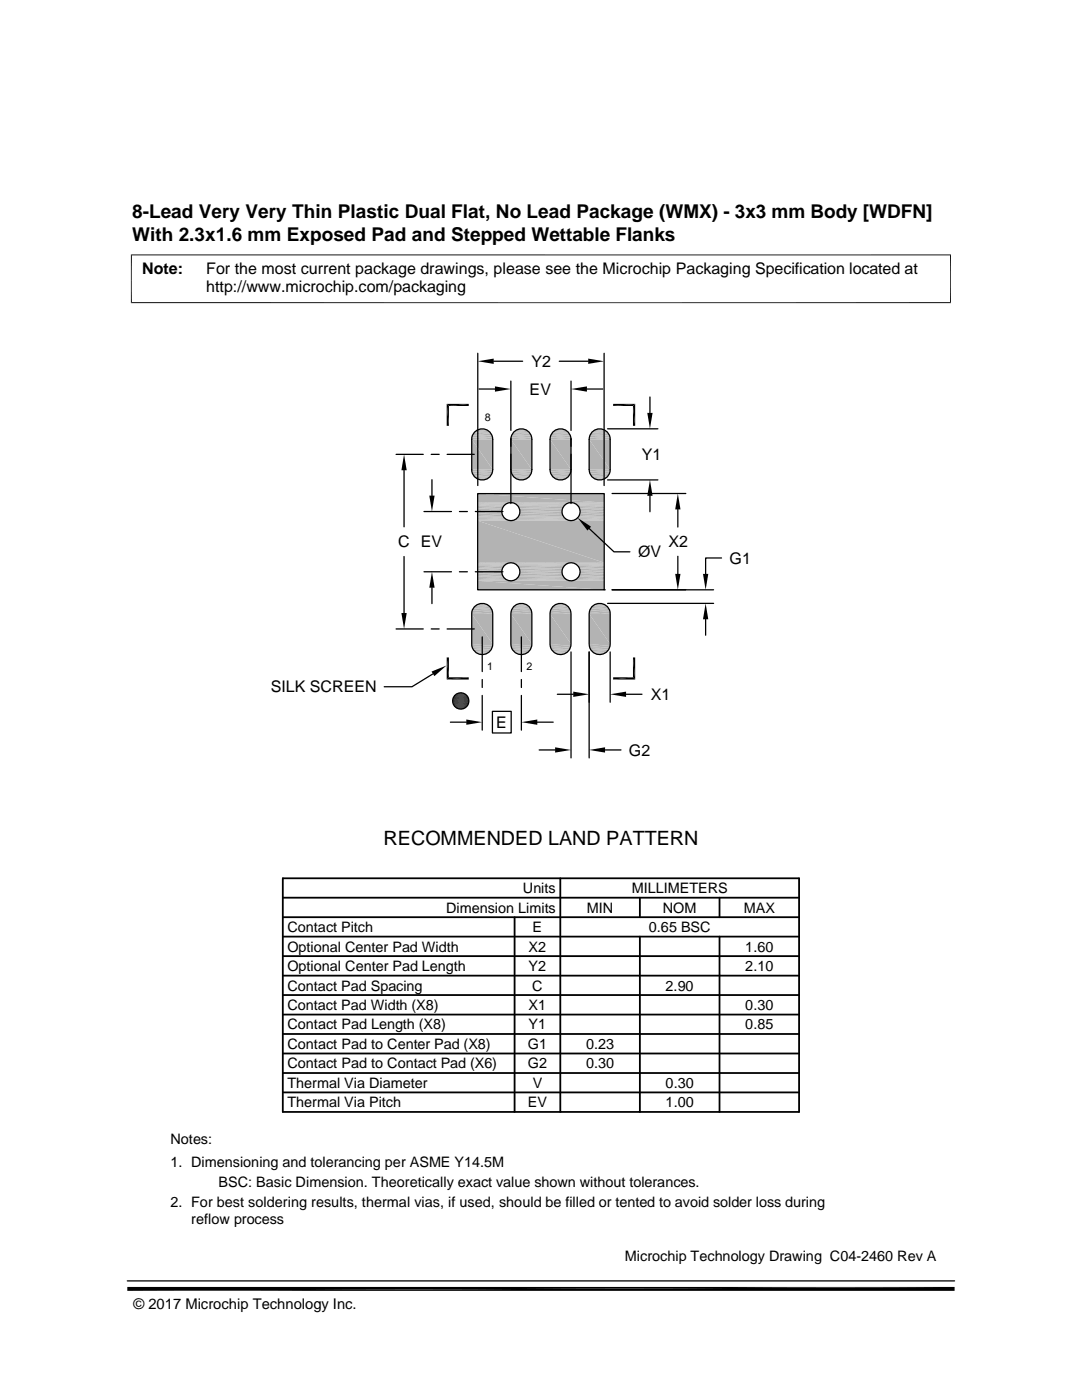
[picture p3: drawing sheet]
<svg xmlns="http://www.w3.org/2000/svg" width="216mm" height="279mm" viewBox="0 0 216 279" stroke-linecap="round" stroke-linejoin="round" font-family="sans-serif">
<g fill="#b3b3b3">
<path d="M119.1 85.7h1.1z"/>
<path d="M119.5 85.6l.7 .1z"/>
<path d="M111.3 85.7h1.1z"/>
<path d="M111.7 85.6l.7 .1z"/>
<path d="M103.5 85.7h1.1z"/>
<path d="M103.8 85.6l.8 .1z"/>
<path d="M95.7 85.7h1.1z"/>
<path d="M96 85.6l.8 .1z"/>
<path d="M118.7 85.8l.4-.1 1.5 .1z"/>
<path d="M119.1 85.7h1.1l.4 .1z"/>
<path d="M110.9 85.8l.4-.1 1.5 .1z"/>
<path d="M111.3 85.7h1.1l.4 .1z"/>
<path d="M103.1 85.8l.4-.1 1.5 .1z"/>
<path d="M103.5 85.7h1.1l.4 .1z"/>
<path d="M95.3 85.8l.4-.1 1.5 .1z"/>
<path d="M95.7 85.7h1.1l.4 .1z"/>
</g>
<path d="M95 85.9h2.5M102.8 85.9h2.5M110.6 85.9h2.5M118.4 85.9h2.5" fill="none" stroke="#b3b3b3" stroke-width=".21"/>
<path d="M94.7 86.1h3.1M102.5 86.1h3.1M110.3 86.1h3.1M118.1 86.1h3.1" fill="none" stroke="#b3b3b3" stroke-width=".25"/>
<path d="M94.4 86.4h3.6M102.3 86.4h3.5M110.1 86.4h3.5M117.9 86.4h3.6" fill="none" stroke="#b3b3b3" stroke-width=".32"/>
<path d="M94.3 86.8h3.9M102.1 86.8h3.9M109.9 86.8h3.9M117.7 86.8h3.9" fill="none" stroke="#b3b3b3" stroke-width=".34"/>
<path d="M94.1 87.5h4.2M94.1 87.1h4.2M101.9 87.5h4.2M102 87.1h4.1M109.7 87.5h4.2M109.8 87.1h4.1M117.6 87.5h4.2M117.6 87.1h4.1" fill="none" stroke="#b3b3b3" stroke-width=".38"/>
<g fill="#b3b3b3">
<path d="M117.6 87.7l4.2 6h-4.2z"/>
<path d="M117.6 87.7h4.2v6z"/>
<path d="M109.7 87.7l4.2 6h-4.2z"/>
<path d="M109.7 87.7h4.2v6z"/>
<path d="M101.9 87.7l4.2 6h-4.2z"/>
<path d="M101.9 87.7h4.2v6z"/>
<path d="M94.1 87.7l4.2 6h-4.2z"/>
<path d="M94.1 87.7h4.2v6z"/>
</g>
<path d="M94.1 93.9h4.2M101.9 93.9h4.2M109.7 93.9h4.2M117.6 93.9h4.2" fill="none" stroke="#b3b3b3" stroke-width=".38"/>
<path d="M94.1 94.3h4.2M94.3 94.6h3.9M102 94.3h4.1M102.1 94.6h3.9M109.8 94.3h4.1M109.9 94.6h3.9M117.6 94.3h4.1M117.7 94.6h3.9" fill="none" stroke="#b3b3b3" stroke-width=".36"/>
<path d="M94.4 95h3.6M102.3 95h3.5M110.1 95h3.5M117.9 95h3.6" fill="none" stroke="#b3b3b3" stroke-width=".3"/>
<path d="M94.7 95.2h3.1M102.5 95.2h3.1M110.3 95.2h3.1M118.1 95.2h3.1" fill="none" stroke="#b3b3b3" stroke-width=".28"/>
<path d="M95 95.5h2.5M102.8 95.5h2.5M110.6 95.5h2.5M118.4 95.5h2.5" fill="none" stroke="#b3b3b3" stroke-width=".2"/>
<g fill="#b3b3b3">
<path d="M118.7 95.6l1.5 .1h-1.1z"/>
<path d="M118.7 95.6h1.9l-.4 .1z"/>
<path d="M110.9 95.6l1.5 .1h-1.1z"/>
<path d="M110.9 95.6h1.9l-.4 .1z"/>
<path d="M103.1 95.6l1.5 .1h-1.1z"/>
<path d="M103.1 95.6h1.9l-.4 .1z"/>
<path d="M95.3 95.6l1.5 .1h-1.1z"/>
<path d="M95.3 95.6h1.9l-.4 .1z"/>
<path d="M119.1 95.7l.7 .1z"/>
<path d="M119.1 95.7h1.1z"/>
<path d="M111.3 95.7l.7 .1z"/>
<path d="M111.3 95.7h1.1z"/>
<path d="M103.5 95.7l.7 .1z"/>
<path d="M103.5 95.7h1.1z"/>
<path d="M95.7 95.7l.7 .1z"/>
<path d="M95.7 95.7h1.1z"/>
<path d="M119.1 120.5h1.1z"/>
<path d="M119.5 120.4l.7 .1z"/>
<path d="M111.3 120.5h1.1z"/>
<path d="M111.7 120.4l.7 .1z"/>
<path d="M103.5 120.5h1.1z"/>
<path d="M103.8 120.4l.8 .1z"/>
<path d="M95.7 120.5h1.1z"/>
<path d="M96 120.4l.8 .1z"/>
<path d="M118.7 120.6l.4-.1 1.5 .1z"/>
<path d="M119.1 120.5h1.1l.4 .1z"/>
<path d="M110.9 120.6l.4-.1 1.5 .1z"/>
<path d="M111.3 120.5h1.1l.4 .1z"/>
<path d="M103.1 120.6l.4-.1 1.5 .1z"/>
<path d="M103.5 120.5h1.1l.4 .1z"/>
<path d="M95.3 120.6l.4-.1 1.5 .1z"/>
<path d="M95.7 120.5h1.1l.4 .1z"/>
</g>
<path d="M95 120.7h2.5M102.8 120.7h2.5M110.6 120.7h2.5M118.4 120.7h2.5" fill="none" stroke="#b3b3b3" stroke-width=".2"/>
<path d="M94.7 121h3.1M102.5 121h3.1M110.3 121h3.1M118.1 121h3.1" fill="none" stroke="#b3b3b3" stroke-width=".28"/>
<path d="M94.4 121.3h3.6M102.3 121.3h3.5M110.1 121.3h3.5M117.9 121.3h3.6" fill="none" stroke="#b3b3b3" stroke-width=".3"/>
<path d="M94.1 122h4.2M94.3 121.6h3.9M102 122h4.1M102.1 121.6h3.9M109.8 122h4.1M109.9 121.6h3.9M117.6 122h4.1M117.7 121.6h3.9" fill="none" stroke="#b3b3b3" stroke-width=".36"/>
<path d="M94.1 122.3h4.2M101.9 122.3h4.2M109.7 122.3h4.2M117.6 122.3h4.2" fill="none" stroke="#b3b3b3" stroke-width=".38"/>
<g fill="#b3b3b3">
<path d="M117.6 122.5l4.2 6h-4.2z"/>
<path d="M117.6 122.5h4.2v6z"/>
<path d="M109.7 122.5l4.2 6h-4.2z"/>
<path d="M109.7 122.5h4.2v6z"/>
<path d="M101.9 122.5l4.2 6h-4.2z"/>
<path d="M101.9 122.5h4.2v6z"/>
<path d="M94.1 122.5l4.2 6h-4.2z"/>
<path d="M94.1 122.5h4.2v6z"/>
</g>
<path d="M94.1 128.7h4.2M94.1 129.1h4.2M101.9 128.7h4.2M102 129.1h4.1M109.7 128.7h4.2M109.8 129.1h4.1M117.6 128.7h4.2M117.6 129.1h4.1" fill="none" stroke="#b3b3b3" stroke-width=".38"/>
<path d="M94.3 129.5h3.9M102.1 129.5h3.9M109.9 129.5h3.9M117.7 129.5h3.9" fill="none" stroke="#b3b3b3" stroke-width=".34"/>
<path d="M94.4 129.8h3.6M102.3 129.8h3.5M110.1 129.8h3.5M117.9 129.8h3.6" fill="none" stroke="#b3b3b3" stroke-width=".32"/>
<path d="M94.7 130.1h3.1M102.5 130.1h3.1M110.3 130.1h3.1M118.1 130.1h3.1" fill="none" stroke="#b3b3b3" stroke-width=".25"/>
<path d="M95 130.3h2.5M102.8 130.3h2.5M110.6 130.3h2.5M118.4 130.3h2.5" fill="none" stroke="#b3b3b3" stroke-width=".21"/>
<g fill="#b3b3b3">
<path d="M118.7 130.4l1.5 .2h-1.1z"/>
<path d="M118.7 130.4h1.9l-.4 .2z"/>
<path d="M110.9 130.4l1.5 .2h-1.1z"/>
<path d="M110.9 130.4h1.9l-.4 .2z"/>
<path d="M103.1 130.4l1.5 .2h-1.1z"/>
<path d="M103.1 130.4h1.9l-.4 .2z"/>
<path d="M95.3 130.4l1.5 .2h-1.1z"/>
<path d="M95.3 130.4h1.9l-.4 .2z"/>
<path d="M119.1 130.6h.7z"/>
<path d="M119.1 130.6h1.1z"/>
<path d="M111.3 130.6h.7z"/>
<path d="M111.3 130.6h1.1z"/>
<path d="M103.5 130.6h.7z"/>
<path d="M103.5 130.6h1.1z"/>
<path d="M95.7 130.6h.7z"/>
<path d="M95.7 130.6h1.1z"/>
<path d="M95.3 98.5l25.3 1.8h-25.3z"/>
<path d="M95.3 98.5h25.3v1.8z"/>
</g>
<g fill="none" stroke="#b3b3b3" stroke-width=".2">
<path d="M95.3 100.3h6.5M95.3 100.4h6.1M95.3 100.6h5.8M95.3 103.6h5.8M95.3 103.8h6.1M95.3 103.9h6.5M102.1 103.9h11.7M102.1 100.3h11.7M102.4 103.8h11.1M102.4 100.4h11.1M102.7 103.6h10.4M102.7 100.6h10.4"/>
<path d="M114.1 100.3h6.5M114.1 103.9h6.5M114.4 103.8h6.2M114.4 100.4h6.2M114.7 103.6h5.9M114.7 100.6h5.9"/>
</g>
<path d="M95.3 100.8h5.5M103 100.8h9.9M115 100.8h5.6" fill="none" stroke="#b3b3b3" stroke-width=".21"/>
<path d="M95.3 101h5.3M103.3 101h9.3M115.3 101h5.3" fill="none" stroke="#b3b3b3" stroke-width=".28"/>
<path d="M95.3 101.3h5.1M95.3 102.9h5.1M103.5 101.3h8.9M103.5 102.9h8.9M115.5 101.3h5.1M115.5 102.9h5.1" fill="none" stroke="#b3b3b3" stroke-width=".3"/>
<path d="M95.3 101.6h4.9M95.3 102.3h4.9M103.6 101.6h8.7M103.7 102.3h8.5M115.6 101.6h5M115.7 102.3h4.9" fill="none" stroke="#b3b3b3" stroke-width=".32"/>
<path d="M95.3 101.9h4.9M95.3 102.6h4.9M103.6 102.6h8.7M103.7 101.9h8.5M115.6 102.6h5M115.7 101.9h4.9" fill="none" stroke="#b3b3b3" stroke-width=".34"/>
<path d="M95.3 103.2h5.3M103.3 103.2h9.3M115.3 103.2h5.3" fill="none" stroke="#b3b3b3" stroke-width=".25"/>
<path d="M95.3 103.4h5.5M103 103.4h9.9M115 103.4h5.6" fill="none" stroke="#b3b3b3" stroke-width=".23"/>
<g fill="#b3b3b3">
<path d="M95.3 103.9l25.3 8.4h-25.3z"/>
<path d="M95.3 103.9h25.3v8.4z"/>
</g>
<g fill="none" stroke="#b3b3b3" stroke-width=".2">
<path d="M95.3 112.3h6.5M95.3 112.4h6.1M95.3 112.6h5.8M95.3 115.6h5.8M95.3 115.8h6.1M95.3 115.9h6.5M102.1 115.9h11.7M102.1 112.3h11.7M102.4 115.8h11.1M102.4 112.4h11.1M102.7 115.6h10.4M102.7 112.6h10.4"/>
<path d="M114.1 112.3h6.5M114.1 115.9h6.5M114.4 115.8h6.2M114.4 112.4h6.2M114.7 115.6h5.9M114.7 112.6h5.9"/>
</g>
<path d="M95.3 112.8h5.5M103 112.8h9.9M115 112.8h5.6" fill="none" stroke="#b3b3b3" stroke-width=".23"/>
<path d="M95.3 113h5.3M103.3 113h9.3M115.3 113h5.3" fill="none" stroke="#b3b3b3" stroke-width=".25"/>
<path d="M95.3 113.3h5.1M95.3 114.9h5.1M103.5 113.3h8.9M103.5 114.9h8.9M115.5 113.3h5.1M115.5 114.9h5.1" fill="none" stroke="#b3b3b3" stroke-width=".3"/>
<path d="M95.3 113.6h4.9M95.3 114.3h4.9M103.6 113.6h8.7M103.7 114.3h8.5M115.6 113.6h5M115.7 114.3h4.9" fill="none" stroke="#b3b3b3" stroke-width=".34"/>
<path d="M95.3 114h4.9M95.3 114.6h4.9M103.6 114.6h8.7M103.7 114h8.5M115.6 114.6h5M115.7 114h4.9" fill="none" stroke="#b3b3b3" stroke-width=".32"/>
<path d="M95.3 115.2h5.3M103.3 115.2h9.3M115.3 115.2h5.3" fill="none" stroke="#b3b3b3" stroke-width=".28"/>
<path d="M95.3 115.4h5.5M103 115.4h9.9M115 115.4h5.6" fill="none" stroke="#b3b3b3" stroke-width=".21"/>
<g fill="#b3b3b3">
<path d="M95.3 115.9l25.3 1.8h-25.3z"/>
<path d="M95.3 115.9h25.3v1.8z"/>
</g>
<g fill="none" stroke="#000" stroke-width=".25">
<path d="M95.3 70.5v26.4M95.6 77.6h3.2M98.5 72.1h5.8M101.9 76.1v9.8M111.6 72.1h5.8M113.9 76.1v9.8M117.1 77.6h3.2M120.5 70.5v26.4M129.7 79.2v3.2M79 90.7h5.5M80.6 93.9v11.2M86 90.7h1.6"/>
<path d="M86.2 95.7v3.2M89.2 90.7h5.4M94.8 86.1a2.09 2.09 0 0 1 2.3-.3 2.09 2.09 0 0 1 1.2 1.9v6a2.1 2.1 0 0 1-2.1 2.1 2.1 2.1 0 0 1-2.1-2.1v-6.4l.3-.7zM95.3 98.5h25.3v19.2h-25.3zM101.9 87.5v13M101.9 87.7a2.1 2.1 0 0 1 2.1-2.1 2.1 2.1 0 0 1 2.1 2.1v6a2.1 2.1 0 0 1-2.1 2.1 2.1 2.1 0 0 1-2.1-2.1M113.9 87.5v13M113.9 87.7a2.1 2.1 0 0 0-2.1-2.1 2.1 2.1 0 0 0-2.1 2.1v6a2.1 2.1 0 0 0 2.1 2.1 2.1 2.1 0 0 0 2.1-2.1M118.3 86.1a2.1 2.1 0 0 1 2.2-.3 2.1 2.1 0 0 1 1.3 1.9v6a2.1 2.1 0 0 1-2.1 2.1 2.1 2.1 0 0 1-2.1-2.1v-6l.3-1.1zM121.2 95.8h10.1M121.2 85.6h10.1M122.1 98.5h14.7"/>
<path d="M129.7 99v3.1M80.6 111.1v11.2M84.6 114.1h5.5M84.6 102.1h5.5M86.2 117.3v3.2M91.7 114.1h1.6M91.7 102.1h1.6M94.8 114.1h5.6M94.8 102.1h5.6M117.6 105.5l4.9 4.6h3.2M120.6 117.7h.1M122.1 117.7h20.3"/>
<path d="M135.3 101.7v3.5M135.3 111v3.5M144 111.4h-3.2v3.1M79 125.5h5.5M86 125.5h1.6M86.4 134.5l-4.2 2.6h-5.5M89.2 125.5h5.4M94.8 121a2.1 2.1 0 0 1 2.3-.4 2.1 2.1 0 0 1 1.2 1.9v6a2.1 2.1 0 0 1-2.1 2.1 2.1 2.1 0 0 1-2.1-2.1v-6.4l.3-.7zM96.2 127.1v6.9M96.2 135.6v1.6M96.2 138.8v6.9M102.6 120.9a2.1 2.1 0 0 1 2.3-.3 2.1 2.1 0 0 1 1.2 1.9v6a2.1 2.1 0 0 1-2.1 2.1 2.1 2.1 0 0 1-2.1-2.1v-6l.3-1.1z"/>
<path d="M104 127.1v6.9M104 135.6v1.6M104 138.8v6.9M110.4 120.9a2.1 2.1 0 0 1 2.3-.3 2.1 2.1 0 0 1 1.2 1.9v6a2.1 2.1 0 0 1-2.1 2.1 2.1 2.1 0 0 1-2.1-2.1v-6l.3-1.1zM111.2 138.6h3.2M113.9 130.1v21.2M117.6 130.1v21.2M118.3 120.9a2.1 2.1 0 0 1 2.2-.3 2.1 2.1 0 0 1 1.3 1.9v6a2.1 2.1 0 0 1-2.1 2.1 2.1 2.1 0 0 1-2.1-2.1v-6l.2-1.1zM121.2 120.4h21.2M121.8 130.1v10M124.9 138.6h3.2M140.8 123.6v3.2"/>
<path d="M89.9 144.1h3.1M98.3 142h3.7v4.3h-3.7zM107.2 144.1h3.2M107.6 149.7h3.2M120.7 149.7h3.2M25.4 255.6h165.1"/>
<circle cx="101.9" cy="114.1" r="1.8"/>
<circle cx="101.9" cy="102.1" r="1.8"/>
<circle cx="114" cy="114.1" r="1.81"/>
<circle cx="114" cy="102.1" r="1.81"/>
<circle cx="91.9" cy="139.9" r="1.62"/>
</g>
<g fill="none" stroke="#000" stroke-width=".36">
<path d="M56.4 179.2h103M56.4 175.3h103v46.6h-103zM111.8 175.3v46.6M127.7 179.2v3.8M143.6 179.2v3.8M56.4 183h103M56.4 190.8h103M56.4 186.9h103M56.4 194.7h103M56.4 198.6h103M102.7 183v38.9M127.7 186.9v35"/>
<path d="M143.6 186.9v35M56.4 202.5h103M56.4 210.2h103M56.4 206.4h103M56.4 218h103M56.4 214.1h103"/>
</g>
<path d="M89.4 80.6v4.4M126.5 80.6v4.4M89.1 135.4h4.4M89.4 131.2v4.4M122.3 135.4h4.4M126.5 131.2v4.4" fill="none" stroke="#000" stroke-width=".44"/>
<path d="M89.1 80.8h4.4M122.3 80.8h4.4" fill="none" stroke="#000" stroke-width=".42"/>
<g fill="none" stroke="#000" stroke-width=".2">
<path d="M26.1 50.9h163.7M26.2 50.8v9.7M189.7 50.8v9.7M26.1 60.4h163.7M90.3 139.8h3.3M90.3 140h3.3M90.3 139.7h3.3M90.4 139.5h3.1M90.4 139.4h3.1M90.4 139.2h3.1M90.5 139.1h2.9M90.6 139h2.7"/>
<path d="M90.7 138.8h2.5M90.8 138.7h2.3M90.9 138.6h2.1M90.3 140.1h3.3M90.4 140.3h3.1M90.4 140.4h3.1M90.4 140.6h3.1M90.5 140.7h2.9M90.6 140.8h2.7M90.7 141h2.5M90.8 141.1h2.3M90.9 141.2h2.1"/>
</g>
<g fill="#000">
<path d="M95.3 72.1l3.2-.5v1zM98.8 77.1l3.1 .5-3.1 .6zM113.9 77.6l3.2-.5v1.1zM117.4 71.6l3.1 .5-3.1 .5zM80.6 90.7l.6 3.2h-1.1zM85.7 98.9h1l-.5 3.2zM129.7 95.8l.5 3.2h-1zM129.2 82.4h1l-.5 3.2zM86.2 114.1l.5 3.2h-1zM115.3 103.3l2.6 1.8-.7 .8zM134.7 114.5h1.1l-.5 3.2zM135.3 98.5l.5 3.2h-1.1z"/>
<path d="M140.3 114.5h1l-.5 3.2zM80.1 122.3h1.1l-.6 3.2zM86.1 134l3-1.2-2.4 2.1zM91 138.6l2 .1zM91 138.6h1.9zM91.1 138.5l1.8 .1zM91.1 138.5h1.6zM91.3 138.4l1.4 .1zM91.3 138.4h1.3zM91.4 138.4h1.2zM91.4 138.4h1.1zM91.6 138.3l.9 .1z"/>
<path d="M91.6 138.3h.7zM91.7 138.3h.6zM91.7 138.3h.4zM114.4 138l3.2 .6-3.2 .5zM121.8 138.6l3.1-.6v1.1zM140.8 120.4l.5 3.2h-1zM91 141.2l1.7 .1zM91 141.2h1.9zM91.1 141.3l1.5 .1zM91.1 141.3h1.6zM91.3 141.4h1.2zM91.3 141.4h1.3z"/>
<path d="M91.4 141.4l.9 .1zM91.4 141.4h1.1zM91.6 141.5h.5zM91.6 141.5h.7zM91.7 141.5h.4zM93 143.6l3.2 .5-3.2 .6zM104 144.1l3.2-.5v1.1zM110.8 149.1l3.1 .6-3.1 .5zM117.6 149.7l3.1-.6v1.1zM25.4 256.8h165.1l-165.1 .8zM25.4 257.6l165.1-.8v.8z"/>
</g>
<text font-size="3.9" x="76.5" y="168.6">RECOMMENDED LAND PATTERN</text>
<g font-size="3.8">
<text x="26.4" y="43.5">8-Lead Very Very Thin Plastic Dual Flat, No Lead Package (WMX) - 3x3 mm Body [WDFN]</text>
<text x="26.4" y="48">With 2.3x1.6 mm Exposed Pad and Stepped Wettable Flanks</text>
</g>
<g font-size="3.2">
<text x="28.4" y="54.6">Note:</text>
<text x="41.1" y="58.3">http://www.microchip.com/packaging</text>
<text x="41.1" y="54.6">For the most current package drawings, please see the Microchip Packaging Specification located at</text>
<text x="106.1" y="73.2">Y2</text>
<text x="105.7" y="78.8">EV</text>
<text x="128" y="91.8">Y1</text>
<text x="79.5" y="109.2">C EV</text>
<text x="127.3" y="111.2">ØV</text>
<text x="133.4" y="109.2">X2</text>
<text x="145.6" y="112.5">G1</text>
<text x="54" y="138.2">SILK SCREEN</text>
<text x="129.9" y="139.7">X1</text>
<text x="99" y="145.3">E</text>
<text x="125.5" y="150.8">G2</text>
</g>
<g font-size="2.9">
<text x="104.3" y="178.2">Units</text>
<text x="126" y="178.2">MILLIMETERS</text>
<text x="89" y="182.1">Dimension Limits</text>
<text x="117.1" y="182.1">MIN</text>
<text x="132.3" y="182.1">NOM</text>
<text x="148.4" y="182.1">MAX</text>
<text x="57.3" y="189.9">Optional Center Pad Width</text>
<text x="57.3" y="186">Contact Pitch</text>
<text x="105.5" y="189.9">X2</text>
<text x="106.3" y="186">E</text>
<text x="129.5" y="186">0.65 BSC</text>
<text x="148.7" y="189.9">1.60</text>
<text x="57.3" y="197.7">Contact Pad Spacing</text>
<text x="57.3" y="193.8">Optional Center Pad Length</text>
<text x="105.5" y="193.8">Y2</text>
<text x="106.2" y="197.7">C</text>
<text x="132.8" y="197.7">2.90</text>
<text x="148.7" y="193.8">2.10</text>
<text x="57.3" y="201.6">Contact Pad Width (X8)</text>
<text x="105.5" y="201.6">X1</text>
<text x="148.7" y="201.6">0.30</text>
<text x="57.3" y="209.3">Contact Pad to Center Pad (X8)</text>
<text x="57.3" y="205.4">Contact Pad Length (X8)</text>
<text x="105.3" y="209.3">G1</text>
<text x="105.5" y="205.4">Y1</text>
<text x="116.9" y="209.3">0.23</text>
<text x="148.7" y="205.4">0.85</text>
<text x="57.3" y="213.2">Contact Pad to Contact Pad (X6)</text>
<text x="105.3" y="213.2">G2</text>
<text x="116.9" y="213.2">0.30</text>
<text x="57.3" y="217.1">Thermal Via Diameter</text>
<text x="57.3" y="221">Thermal Via Pitch</text>
<text x="105.3" y="221">EV</text>
<text x="106.3" y="217.1">V</text>
<text x="132.8" y="217.1">0.30</text>
<text x="132.8" y="221">1.00</text>
<text x="34" y="228.3">Notes:</text>
<text x="34" y="232.9">1. Dimensioning and tolerancing per ASME Y14.5M</text>
<text x="43.6" y="236.9">BSC: Basic Dimension. Theoretically exact value shown without tolerances.</text>
<text x="34" y="241">2. For best soldering results, thermal vias, if used, should be filled or tented to avoid solder loss during</text>
<text x="38.1" y="244.3">reflow process</text>
<text x="124.7" y="251.7">Microchip Technology Drawing C04-2460 Rev A</text>
<text x="26.6" y="261.3">© 2017 Microchip Technology Inc.</text>
</g>
<g font-size="2.1">
<text x="96.8" y="84">8</text>
<text x="97.2" y="133.6">1</text>
<text x="105" y="133.6">2</text>
</g>
</svg>
